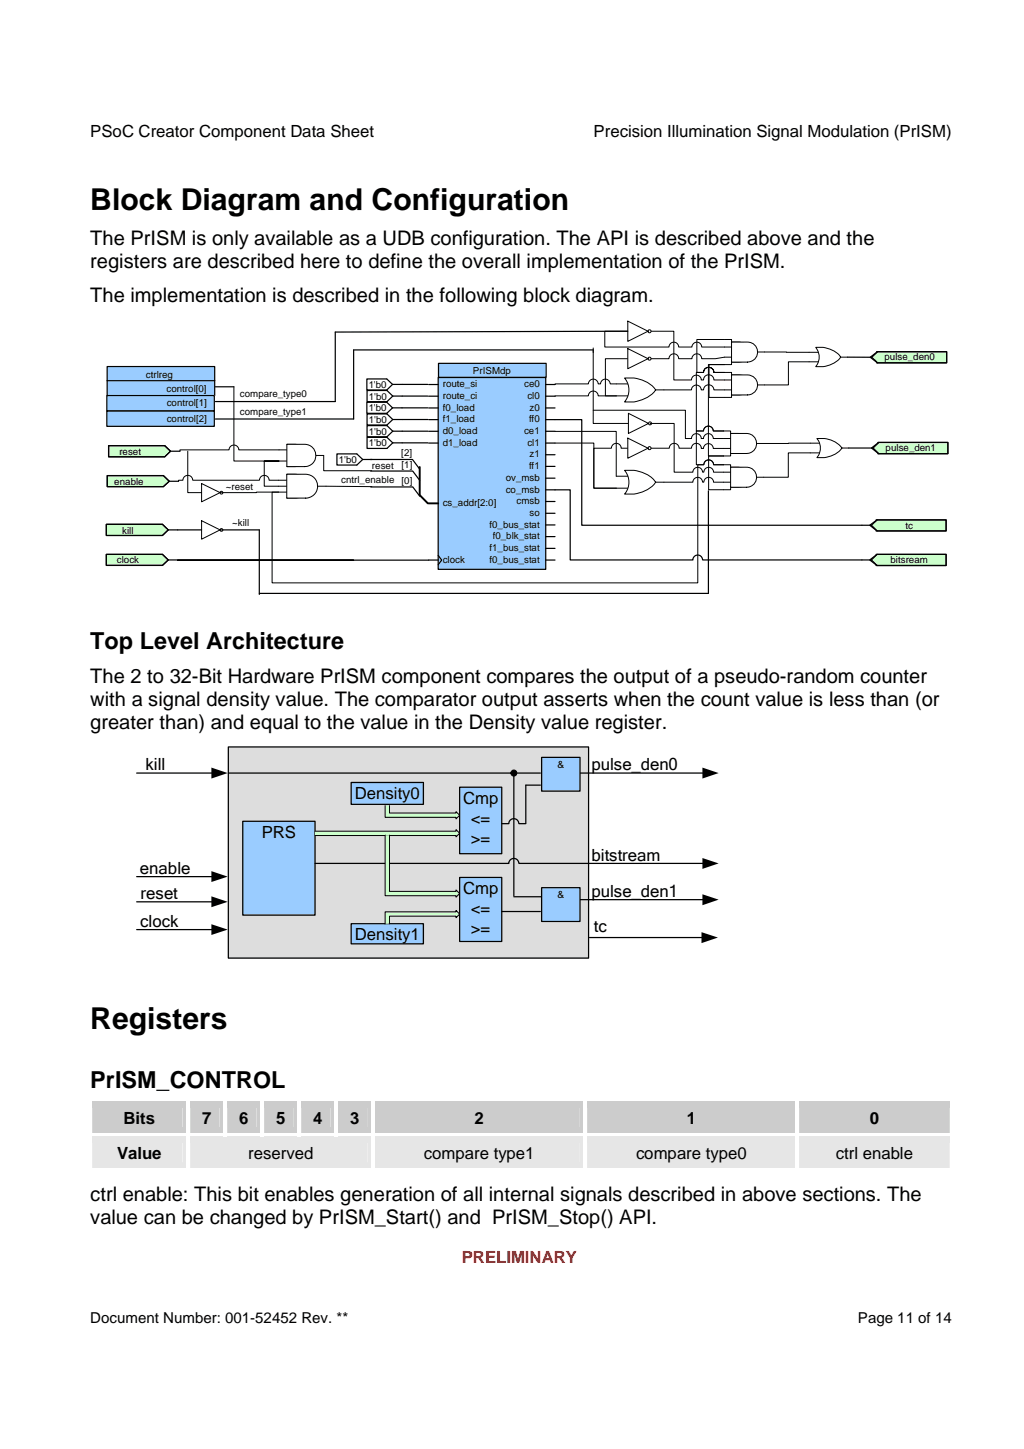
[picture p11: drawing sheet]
<svg xmlns="http://www.w3.org/2000/svg" width="210mm" height="297mm" viewBox="0 0 210 297" stroke-linecap="round" stroke-linejoin="round" font-family="sans-serif">
<path d="M44.2 82.3h24.5M75.9 94.2h8.7l1.4 1.9M76 96.6h8.6l1.5 1.9M76 99.8h8.6l1.5 1.9M53.2 108.6v13.3M113.8 100.4h3.1v14.4h25.2a.99 .99 0 0 1 1-1 .99 .99 0 0 1 1 1h32.6M145.3 100.6v21h-92.1" fill="none" stroke="#000" stroke-width=".25"/>
<g fill="none" stroke="#000" stroke-width=".21">
<path d="M121.6 71.7v15.1h7.3M121.6 71.3v1M126.4 78.7h-1.3a.99 .99 0 0 0-1-1 .99 .99 0 0 0-1 1h-.4a1.01 1.01 0 0 0-1-1 1.01 1.01 0 0 0-1 1h-6.9v.1M128.7 67.9h-4.7v3.2h13.2a.99 .99 0 0 1 1-1 .99 .99 0 0 1 1 1h2.7a.99 .99 0 0 1 1-1 .99 .99 0 0 1 1 1h4.7M128.7 73.5h-4.6v7.7h2.3h-3.7a1.01 1.01 0 0 0-1-1 1.01 1.01 0 0 0-1 1h-6.9M133.2 67.9h5v10h3.6a.99 .99 0 0 1 1-1 .99 .99 0 0 1 1 1h.5a1.06 1.06 0 0 1 1-1.1 1.06 1.06 0 0 1 1.1 1.1h2.2M148.6 74.7h-3.3v18.8h3.1h-3.1v6.9h3.1M148.6 69.6h-5.7v6.7h1.4a1.06 1.06 0 0 1 1-1 1.06 1.06 0 0 1 1.1 1h2.2h-2.2a1.06 1.06 0 0 0-1.1-1 1.06 1.06 0 0 0-1 1h-1.5v12h1.5a.99 .99 0 0 1 1-1 .99 .99 0 0 1 1 1h2.1h-2.1a.99 .99 0 0 0-1-1 .99 .99 0 0 0-1 1h-1.5v7h1.5a.99 .99 0 0 1 1-1 .99 .99 0 0 1 1 1h2.1h-2.1a.99 .99 0 0 0-1-1 .99 .99 0 0 0-1 1h-1.2v24.2h-87.3v-18.6h1.3M148.6 73.2l-1.9 .3h-2.8a.99 .99 0 0 0-1-1 .99 .99 0 0 0-1 1h-2.7a.99 .99 0 0 0-1-1 .99 .99 0 0 0-1 1h-4M106.6 89.7v.1M113.8 88.4h12.6v9.2M121.6 84.1h18.9v5.8h1.3a.99 .99 0 0 1 1-1 .99 .99 0 0 1 1 1h.5a.99 .99 0 0 1 1-1 .99 .99 0 0 1 1 1h2.1"/>
<path d="M128.7 91.9h-1.3a.99 .99 0 0 0-1-1 .99 .99 0 0 0-1 1h-3.6v8.2h4.6M133.2 91.9h4a.99 .99 0 0 1 1-1 .99 .99 0 0 1 1 1h2.6a1.04 1.04 0 0 1 1.1-1 1.04 1.04 0 0 1 1 1h.4a.99 .99 0 0 1 1-1 .99 .99 0 0 1 1 1h2.1"/>
</g>
<path d="M86.1 95.7v5.8l1.6 1.7" fill="none" stroke="#000" stroke-width=".4"/>
<path d="M89.9 77.4h22v39.3h-22z" fill="#9accff"/>
<path d="M87.9 78.8h2M89.9 77.4h22v39.3h-22zM87.9 81.2h2M87.9 83.6h2M87.9 86h2M87.9 88.4h2M87.9 90.8h2M87.9 114.8h2M89.9 113.9l.7 .9-.7 1" fill="none" stroke="#000" stroke-width=".25"/>
<path d="M87.9 103.2h2" fill="none" stroke="#000" stroke-width=".4"/>
<path d="M89.9 74.5h22.1v2.8h-22.1z" fill="#9accff"/>
<g fill="none" stroke="#000" stroke-width=".25">
<path d="M89.9 74.5h22.1v2.8h-22.1zM111.9 78.8h1.9M111.9 81.2h1.9M111.9 83.6h1.9M111.9 86h1.9M111.9 88.4h1.9M111.9 90.8h1.9M111.9 93.2h1.9M111.9 95.6h1.9M111.9 98h1.9M111.9 100.4h1.9M111.9 102.8h1.9"/>
<path d="M111.9 105.2h1.9M111.9 107.6h1.9M111.9 110h1.9M111.9 112.4h1.9M111.9 114.8h1.9"/>
</g>
<path d="M21.8 113.6h11.5l1.2 1.2-1.2 1.1h-11.5z" fill-rule="evenodd" fill="#cfc"/>
<path d="M113.8 86h5.5v21.7h57.4M21.8 113.6h11.5l1.2 1.2-1.2 1.1h-11.5zM34.5 114.8h1.9M72.5 114.8h-36.1h51.5" fill="none" stroke="#000" stroke-width=".25"/>
<path d="M57.1 98.4h4.9M57.1 99.7h9.7M57.1 100.9h4.9" fill="none" stroke="#000" stroke-width=".21"/>
<path d="M58.8 97.2a6.9 6.9 0 0 1 6.3 2.5 6.7 6.7 0 0 1-6.3 2.4 3.9 3.9 0 0 0 0-4.9z" fill-rule="evenodd" fill="#fff"/>
<path d="M58.8 97.2a6.9 6.9 0 0 1 6.3 2.5 6.7 6.7 0 0 1-6.3 2.4 3.9 3.9 0 0 0 0-4.9z" fill="none" stroke="#000" stroke-width=".21"/>
<path d="M58.8 97.2h3.9a2.44 2.44 0 0 1 2.4 2.5 2.44 2.44 0 0 1-2.4 2.4h-3.9z" fill-rule="evenodd" fill="#fff"/>
<path d="M58.8 97.2h3.9a2.44 2.44 0 0 1 2.4 2.5 2.44 2.44 0 0 1-2.4 2.4h-3.9z" fill="none" stroke="#000" stroke-width=".21"/>
<path d="M45.1 101a.3 .3 0 0 0 .6 0 .3 .3 0 0 0-.6 0zM41.3 99.1l3.8 1.9-3.8 1.9z" fill-rule="evenodd" fill="#fff"/>
<g fill="none" stroke="#000" stroke-width=".21">
<path d="M41.3 99.1l3.8 1.9-3.8 1.9zM57.2 92.2h4.6M57.2 94.5h4.6M61.8 93.4h4.6M66.8 99.7l9.4 .1"/>
<circle cx="45.4" cy="101" r=".28"/>
</g>
<path d="M58.8 91.1a6.5 6.5 0 0 1 6 2.3 6.2 6.2 0 0 1-6 2.3 3.6 3.6 0 0 0 0-4.6z" fill-rule="evenodd" fill="#fff"/>
<path d="M58.8 91.1a6.5 6.5 0 0 1 6 2.3 6.2 6.2 0 0 1-6 2.3 3.6 3.6 0 0 0 0-4.6z" fill="none" stroke="#000" stroke-width=".21"/>
<path d="M58.8 91.1h3.7a2.29 2.29 0 0 1 2.3 2.3 2.29 2.29 0 0 1-2.3 2.3h-3.7z" fill-rule="evenodd" fill="#fff"/>
<path d="M58.8 91.1h3.7a2.29 2.29 0 0 1 2.3 2.3 2.29 2.29 0 0 1-2.3 2.3h-3.7zM66.4 93.4v3.1h9.8" fill="none" stroke="#000" stroke-width=".21"/>
<path d="M69.1 93h4.1l1.2 1.2-1.2 1.1h-4.1zM74.4 94.2h1.9" fill="none" stroke="#000" stroke-width=".25"/>
<path d="M22.3 91.4h11.5l1.2 1.1-1.2 1.1h-11.5z" fill-rule="evenodd" fill="#cfc"/>
<path d="M22.3 91.4h11.5l1.2 1.1-1.2 1.1h-11.5zM35 92.5h1.9" fill="none" stroke="#000" stroke-width=".25"/>
<path d="M22 97.5h11.5l1.2 1.2-1.2 1.1h-11.5z" fill-rule="evenodd" fill="#cfc"/>
<path d="M44.2 79.3h3.8M22 97.5h11.5l1.2 1.2-1.2 1.1h-11.5zM34.7 98.7h1.9" fill="none" stroke="#000" stroke-width=".25"/>
<path d="M48 79.3v15.2h9.2h-3v5.2h2.9M38.5 92.5v8.5h2.8M57.1 98.4h-1.9a.99 .99 0 0 0-1-1 .99 .99 0 0 0-1 1h-13.7a1.01 1.01 0 0 0-1-1 1.01 1.01 0 0 0-1 1h-.9v.3M57.2 92.2h-8.2a.99 .99 0 0 0-1-1 .99 .99 0 0 0-1 1h-10.1v.3M57.1 100.9l-11.7 .1" fill="none" stroke="#000" stroke-width=".21"/>
<path d="M178.5 73.2l1.4-1.1h14.2v2.3h-14.2z" fill-rule="evenodd" fill="#cfc"/>
<path d="M173.8 73.2h5M178.5 73.2l1.4-1.1h14.2v2.3h-14.2zM178.8 73.2l1.2 1.2M179.7 72.1h14.4v2.3h-14.4M180 72.1l-1.2 1.1" fill="none" stroke="#000" stroke-width=".25"/>
<path d="M178.7 91.8l1.5-1.1h14.2v2.3h-14.2z" fill-rule="evenodd" fill="#cfc"/>
<path d="M174 91.8h5M178.7 91.8l1.5-1.1h14.2v2.3h-14.2zM179 91.8l1.2 1.2M180 90.7h14.4v2.3h-14.4M180.2 90.7l-1.2 1.1" fill="none" stroke="#000" stroke-width=".25"/>
<path d="M178.4 114.8l1.4-1.2h14.2v2.3h-14.2z" fill-rule="evenodd" fill="#cfc"/>
<path d="M176.7 114.8h2M178.4 114.8l1.4-1.2h14.2v2.3h-14.2zM178.7 114.8l1.2 1.1M179.6 113.6h14.4v2.3h-14.4M179.9 113.6l-1.2 1.2" fill="none" stroke="#000" stroke-width=".25"/>
<path d="M178.4 107.7l1.4-1.1h14.2v2.2h-14.2z" fill-rule="evenodd" fill="#cfc"/>
<path d="M176.7 107.7h2M178.4 107.7l1.4-1.1h14.2v2.2h-14.2zM178.7 107.7l1.2 1.1M179.6 106.6h14.4v2.2h-14.4M179.9 106.6l-1.2 1.1" fill="none" stroke="#000" stroke-width=".25"/>
<path d="M126.4 78.7h4.9M131.3 79.9h4.8M126.4 81.2h4.9" fill="none" stroke="#000" stroke-width=".21"/>
<path d="M128.1 77.5a6.9 6.9 0 0 1 6.4 2.4 6.9 6.9 0 0 1-6.4 2.5 3.8 3.8 0 0 0 0-4.9z" fill-rule="evenodd" fill="#fff"/>
<path d="M128.1 77.5a6.9 6.9 0 0 1 6.4 2.4 6.9 6.9 0 0 1-6.4 2.5 3.8 3.8 0 0 0 0-4.9zM126.4 97.6h4.9M131.3 98.8h4.8M126.4 100.1h4.9" fill="none" stroke="#000" stroke-width=".21"/>
<path d="M128.1 96.4a6.9 6.9 0 0 1 6.4 2.4 6.7 6.7 0 0 1-6.4 2.5 3.8 3.8 0 0 0 0-4.9z" fill-rule="evenodd" fill="#fff"/>
<path d="M148.6 77.9h4.1M148.6 79.9h4.1M152.7 78.9h4.1M128.1 96.4a6.9 6.9 0 0 1 6.4 2.4 6.7 6.7 0 0 1-6.4 2.5 3.8 3.8 0 0 0 0-4.9z" fill="none" stroke="#000" stroke-width=".21"/>
<path d="M44.2 85.9h28.3" fill="none" stroke="#000" stroke-width=".25"/>
<path d="M150 76.9a5.7 5.7 0 0 1 5.3 2 5.7 5.7 0 0 1-5.3 2.1 3.2 3.2 0 0 0 0-4.1z" fill-rule="evenodd" fill="#fff"/>
<path d="M148.6 76.3h1.4v.6M150 76.9a5.7 5.7 0 0 1 5.3 2 5.7 5.7 0 0 1-5.3 2.1 3.2 3.2 0 0 0 0-4.1zM150 81v.5h-1.4" fill="none" stroke="#000" stroke-width=".21"/>
<path d="M150 76.9h3.3a2.05 2.05 0 0 1 2 2 2.05 2.05 0 0 1-2 2.1h-3.3z" fill-rule="evenodd" fill="#fff"/>
<path d="M150 76.9h3.3a2.05 2.05 0 0 1 2 2 2.05 2.05 0 0 1-2 2.1h-3.3zM148.4 89.9h4.1M148.4 91.9h4.1M152.5 90.9h4.1" fill="none" stroke="#000" stroke-width=".21"/>
<path d="M149.8 88.9a5.8 5.8 0 0 1 5.4 2 5.6 5.6 0 0 1-5.4 2.1 3.2 3.2 0 0 0 0-4.1z" fill-rule="evenodd" fill="#fff"/>
<path d="M148.4 88.3h1.4v.6M149.8 88.9a5.8 5.8 0 0 1 5.4 2 5.6 5.6 0 0 1-5.4 2.1 3.2 3.2 0 0 0 0-4.1zM149.8 93v.5h-1.4" fill="none" stroke="#000" stroke-width=".21"/>
<path d="M149.8 88.9h3.3a2.05 2.05 0 0 1 2 2 2.05 2.05 0 0 1-2 2.1h-3.3z" fill-rule="evenodd" fill="#fff"/>
<path d="M149.8 88.9h3.3a2.05 2.05 0 0 1 2 2 2.05 2.05 0 0 1-2 2.1h-3.3z" fill="none" stroke="#000" stroke-width=".21"/>
<path d="M132.9 67.9a.32 .32 0 0 0 .6 0 .32 .32 0 0 0-.6 0zM128.7 65.8l4.2 2.1-4.2 2.1z" fill-rule="evenodd" fill="#fff"/>
<g fill="none" stroke="#000" stroke-width=".21">
<path d="M128.7 65.8l4.2 2.1-4.2 2.1z"/>
<circle cx="133.2" cy="67.9" r=".32"/>
</g>
<path d="M133 86.8a.31 .31 0 0 0 .6 0 .31 .31 0 0 0-.6 0zM128.9 84.7l4.1 2.1-4.1 2.1z" fill-rule="evenodd" fill="#fff"/>
<g fill="none" stroke="#000" stroke-width=".21">
<path d="M128.9 84.7l4.1 2.1-4.1 2.1z"/>
<circle cx="133.3" cy="86.8" r=".31"/>
</g>
<path d="M132.9 91.9a.31 .31 0 0 0 .6 0 .31 .31 0 0 0-.6 0zM128.7 89.8l4.2 2.1-4.2 2z" fill-rule="evenodd" fill="#fff"/>
<g fill="none" stroke="#000" stroke-width=".21">
<path d="M128.7 89.8l4.2 2.1-4.2 2zM148.4 96.8h4.1M148.4 98.8h4.1M152.5 97.8h4.1"/>
<circle cx="133.2" cy="91.9" r=".31"/>
</g>
<path d="M149.8 95.8a5.7 5.7 0 0 1 5.4 2 5.7 5.7 0 0 1-5.4 2.1 3.2 3.2 0 0 0 0-4.1z" fill-rule="evenodd" fill="#fff"/>
<path d="M148.4 95.3h1.4v.5M149.8 95.8a5.7 5.7 0 0 1 5.4 2 5.7 5.7 0 0 1-5.4 2.1 3.2 3.2 0 0 0 0-4.1zM149.8 99.9v.5h-1.4" fill="none" stroke="#000" stroke-width=".21"/>
<path d="M149.8 95.8h3.3a2.05 2.05 0 0 1 2 2 2.05 2.05 0 0 1-2 2.1h-3.3z" fill-rule="evenodd" fill="#fff"/>
<path d="M149.8 95.8h3.3a2.05 2.05 0 0 1 2 2 2.05 2.05 0 0 1-2 2.1h-3.3z" fill="none" stroke="#000" stroke-width=".21"/>
<path d="M132.9 73.5a.31 .31 0 0 0 .6 0 .31 .31 0 0 0-.6 0zM128.7 71.5l4.2 2-4.2 2.1z" fill-rule="evenodd" fill="#fff"/>
<g fill="none" stroke="#000" stroke-width=".21">
<path d="M128.7 71.5l4.2 2-4.2 2.1zM148.6 71.1h4.1M148.6 73.2h4.1M152.7 72.2h4.1"/>
<circle cx="133.2" cy="73.5" r=".31"/>
</g>
<path d="M150 70.1a5.8 5.8 0 0 1 5.3 2.1 5.6 5.6 0 0 1-5.3 2 3.2 3.2 0 0 0 0-4.1z" fill-rule="evenodd" fill="#fff"/>
<path d="M148.6 69.6h1.4v.5M150 70.1a5.8 5.8 0 0 1 5.3 2.1 5.6 5.6 0 0 1-5.3 2 3.2 3.2 0 0 0 0-4.1zM150 74.2v.5h-1.4" fill="none" stroke="#000" stroke-width=".21"/>
<path d="M150 70.1h3.3a2.05 2.05 0 0 1 2 2.1 2.05 2.05 0 0 1-2 2h-3.3z" fill-rule="evenodd" fill="#fff"/>
<path d="M150 70.1h3.3a2.05 2.05 0 0 1 2 2.1 2.05 2.05 0 0 1-2 2h-3.3z" fill="none" stroke="#000" stroke-width=".21"/>
<path d="M121.6 71.7h-49.1v14.2M128.7 67.9l-60 .2v14.2" fill="none" stroke="#000" stroke-width=".25"/>
<path d="M21.8 107.5h11.5l1.2 1.1-1.2 1.2h-11.5z" fill-rule="evenodd" fill="#cfc"/>
<path d="M21.8 107.5h11.5l1.2 1.1-1.2 1.2h-11.5zM34.5 108.6h1.9" fill="none" stroke="#000" stroke-width=".25"/>
<path d="M45.1 108.6a.3 .3 0 0 0 .6 0 .3 .3 0 0 0-.6 0zM41.3 106.7l3.8 1.9-3.8 1.9z" fill-rule="evenodd" fill="#fff"/>
<g fill="none" stroke="#000" stroke-width=".21">
<path d="M165.9 72.2h3.9M165.9 74.2h3.9M169.8 73.2h4M41.3 106.7l3.8 1.9-3.8 1.9z"/>
<circle cx="45.4" cy="108.6" r=".28"/>
</g>
<path d="M36.4 108.6h4.9M45.4 108.6h7.8" fill="none" stroke="#000" stroke-width=".25"/>
<path d="M167.3 71.2a5.4 5.4 0 0 1 5.1 2 5.5 5.5 0 0 1-5.1 2 3.1 3.1 0 0 0 0-4z" fill-rule="evenodd" fill="#fff"/>
<path d="M167.3 71.2a5.4 5.4 0 0 1 5.1 2 5.5 5.5 0 0 1-5.1 2 3.1 3.1 0 0 0 0-4zM166.2 90.8h3.9M166.2 92.8h3.9M170.1 91.8h3.9" fill="none" stroke="#000" stroke-width=".21"/>
<path d="M167.5 89.9a5.5 5.5 0 0 1 5.2 1.9 5.5 5.5 0 0 1-5.2 2 3 3 0 0 0 0-3.9z" fill-rule="evenodd" fill="#fff"/>
<path d="M167.5 89.9a5.5 5.5 0 0 1 5.2 1.9 5.5 5.5 0 0 1-5.2 2 3 3 0 0 0 0-3.9z" fill="none" stroke="#000" stroke-width=".21"/>
<path d="M22 78h22v3.1h-22z" fill="#9accff"/>
<path d="M22 78h22v3.1h-22z" fill="none" stroke="#000" stroke-width=".25"/>
<path d="M22 75.1h22v2.9h-22z" fill="#9accff"/>
<path d="M22 75.1h22v2.9h-22z" fill="none" stroke="#000" stroke-width=".25"/>
<path d="M21.9 81.1h22v3.1h-22z" fill="#9accff"/>
<path d="M21.9 81.1h22v3.1h-22z" fill="none" stroke="#000" stroke-width=".25"/>
<path d="M21.9 84.3h22v3.1h-22z" fill="#9accff"/>
<g fill="none" stroke="#000" stroke-width=".25">
<path d="M75.2 77.7h4.1l1.2 1.1-1.2 1.1h-4.1zM80.5 78.8h7.2M21.9 84.3h22v3.1h-22zM75.2 82.5h4.1l1.2 1.1-1.2 1.1h-4.1zM75.3 80.1h4.1l1.1 1.1-1.1 1.1h-4.1zM75.3 87.2h4.1l1.1 1.2-1.1 1.1h-4.1zM75.3 89.7h4.1l1.1 1.1-1.1 1.1h-4.1zM75.3 84.9h4.1l1.1 1.1-1.1 1.1h-4.1zM80.5 83.6h7.2M80.5 81.2h7.2M80.5 88.4h7.2M80.5 90.8h7.2"/>
<path d="M80.5 86h7.2"/>
</g>
<path d="M136.1 79.9h5.7a.99 .99 0 0 1 1-1 .99 .99 0 0 1 1 1h.5a1.06 1.06 0 0 1 1-1 1.06 1.06 0 0 1 1.1 1h2.2M148.6 74.7h-3.2v6.8h3.2M156.8 72.2h9.1M165.9 74.2h-4.2v4.7h-4.9M113.8 90.8h8v9.3h4.6M133.3 86.8h4.9v10h3.9a.99 .99 0 0 1 1-1 .99 .99 0 0 1 1 1h.2a.99 .99 0 0 1 1-1 .99 .99 0 0 1 1 1h2.1M136.1 98.8h6a.99 .99 0 0 1 1-.9 .99 .99 0 0 1 1 .9h.2a.99 .99 0 0 1 1-.9 .99 .99 0 0 1 1 .9h2.1M166.2 90.8l-9.6 .1M166.2 92.8h-4.6v5h-5" fill="none" stroke="#000" stroke-width=".21"/>
<path d="M46.8 153.1h73.9v43.3h-73.9z" fill="#ddd"/>
<path d="M46.8 153.1h73.9v43.3h-73.9z" fill="none" stroke="#000" stroke-width=".26"/>
<path d="M49.8 168.4h14.8v19.2h-14.8z" fill="#9accff"/>
<path d="M49.8 168.4h14.8v19.2h-14.8z" fill="none" stroke="#000" stroke-width=".26"/>
<path d="M72 160.4h14.8v4.5h-14.8z" fill="#9accff"/>
<path d="M72 160.4h14.8v4.5h-14.8z" fill="none" stroke="#000" stroke-width=".26"/>
<path d="M94.3 161.4h8.6v13.6h-8.6z" fill="#9accff"/>
<path d="M94.3 161.4h8.6v13.6h-8.6z" fill="none" stroke="#000" stroke-width=".26"/>
<path d="M79 165.1h.9v1.6h13.6v-.3l.8 .7-.8 .8v-.3h-14.5z" fill-rule="evenodd" fill="#cfc"/>
<path d="M79 165.1v2.5h14.5v.3l.8-.8-.8-.7v.3h-13.6v-1.6" fill="none" stroke="#000" stroke-width=".21"/>
<path d="M64.6 170.4h28.9v-.3l.8 .7-.8 .8v-.3h-28.9z" fill-rule="evenodd" fill="#cfc"/>
<path d="M64.6 170.4h28.9v-.3l.8 .7-.8 .8v-.3h-28.9" fill="none" stroke="#000" stroke-width=".21"/>
<path d="M94.3 179.9h8.6v13.1h-8.6z" fill="#9accff"/>
<path d="M94.3 179.9h8.6v13.1h-8.6z" fill="none" stroke="#000" stroke-width=".26"/>
<path d="M72 189.4h14.8v4.1h-14.8z" fill="#9accff"/>
<path d="M72 189.4h14.8v4.1h-14.8z" fill="none" stroke="#000" stroke-width=".26"/>
<path d="M79 186.9h14.5v-.3l.8 .8-.8 .7v-.3h-13.6v1.6h-.9z" fill-rule="evenodd" fill="#cfc"/>
<path d="M79 189.4v-2.5h14.5v-.3l.8 .8-.8 .7v-.3h-13.6v1.6" fill="none" stroke="#000" stroke-width=".21"/>
<path d="M118.9 158.5h25.4M64.6 177h39.8a1.03 1.03 0 0 1 1-1 1.03 1.03 0 0 1 1 1h37.9M118.9 184.4h25.4" fill="none" stroke="#000" stroke-width=".26"/>
<path d="M144 157.4l3.4 1.1-3.4 1.1zM144 175.9l3.4 1.1-3.4 1.1zM144 183.3l3.4 1.1-3.4 1.2z" fill="#000"/>
<path d="M79 171.2h.9v11.5h13.6v-.3l.8 .8-.8 .7v-.3h-14.5z" fill-rule="evenodd" fill="#cfc"/>
<path d="M79 171.2v12.4h14.5v.3l.8-.7-.8-.8v.3h-13.6v-11.5" fill="none" stroke="#000" stroke-width=".21"/>
<path d="M28 158.5h15.6M28 179.7h15.6M28 190.6h15.6M28 184.9h15.6M120.9 192.2h23.2" fill="none" stroke="#000" stroke-width=".26"/>
<path d="M43.3 157.4l3.4 1.1-3.4 1.1zM43.3 178.6l3.4 1.1-3.4 1.1zM43.3 189.5l3.4 1.1-3.4 1.1zM43.3 183.7l3.4 1.2-3.4 1.1zM143.8 191.1l3.4 1.1-3.4 1.1z" fill="#000"/>
<path d="M111.1 155.3h7.8v6.9h-7.8z" fill="#9accff"/>
<path d="M46.8 158.5h64M111.1 155.3h7.8v6.9h-7.8zM110.8 161h-3v7.8h-1.4a1.03 1.03 0 0 0-1-1 1.03 1.03 0 0 0-1 1h-1.5" fill="none" stroke="#000" stroke-width=".26"/>
<path d="M111.1 182h7.8v6.9h-7.8z" fill="#9accff"/>
<path d="M105.4 158.5v25.2M102.9 186.9h7.9M105.4 183.8h5.7M111.1 182h7.8v6.9h-7.8z" fill="none" stroke="#000" stroke-width=".26"/>
<circle cx="105.4" cy="158.5" r=".62" fill="#000"/>
<circle cx="105.4" cy="158.5" r=".62" fill="none" stroke="#000" stroke-width=".21"/>
<g fill="#ccc">
<path d="M18.9 225.8h19.3v6.5h-19.3z"/>
<path d="M19.8 227.1h17.6v3.9h-17.6z"/>
<path d="M39 225.8h6.8v6.5h-6.8z"/>
<path d="M39.9 227.1h5.1v3.9h-5.1z"/>
<path d="M46.6 225.8h6.8v6.5h-6.8z"/>
<path d="M47.5 227.1h5.1v3.9h-5.1z"/>
<path d="M54.2 225.8h6.8v6.5h-6.8z"/>
<path d="M55 227.1h5.1v3.9h-5.1z"/>
<path d="M61.8 225.8h6.8v6.5h-6.8z"/>
<path d="M62.6 227.1h5.1v3.9h-5.1z"/>
<path d="M69.3 225.8h6.8v6.5h-6.8z"/>
<path d="M70.2 227.1h5.1v3.9h-5.1z"/>
<path d="M76.9 225.8h42.7v6.5h-42.7z"/>
<path d="M77.8 227.1h41v3.9h-41z"/>
<path d="M120.4 225.8h42.7v6.5h-42.7z"/>
<path d="M121.3 227.1h41v3.9h-41z"/>
<path d="M163.9 225.8h30.9v6.5h-30.9z"/>
<path d="M164.7 227.1h29.2v3.9h-29.2z"/>
</g>
<g fill="#fff">
<path d="M18.1 225.1h.8v2h-.8z"/>
<path d="M18.1 225.1h20.1v.7h-20.1z"/>
</g>
<path d="M18.9 225.8h19.3v1.3h-19.3z" fill="#ccc"/>
<g fill="#fff">
<path d="M38.2 225.1h.8v2h-.8z"/>
<path d="M39 225.1h6.8v.7h-6.8z"/>
</g>
<path d="M39 225.8h6.8v1.3h-6.8z" fill="#ccc"/>
<g fill="#fff">
<path d="M45.8 225.1h.8v2h-.8z"/>
<path d="M46.6 225.1h6.8v.7h-6.8z"/>
</g>
<path d="M46.6 225.8h6.8v1.3h-6.8z" fill="#ccc"/>
<g fill="#fff">
<path d="M53.4 225.1h.8v2h-.8z"/>
<path d="M54.2 225.1h6.8v.7h-6.8z"/>
</g>
<path d="M54.2 225.8h6.8v1.3h-6.8z" fill="#ccc"/>
<g fill="#fff">
<path d="M61 225.1h.8v2h-.8z"/>
<path d="M61.8 225.1h6.8v.7h-6.8z"/>
</g>
<path d="M61.8 225.8h6.8v1.3h-6.8z" fill="#ccc"/>
<g fill="#fff">
<path d="M68.6 225.1h.7v2h-.7z"/>
<path d="M69.3 225.1h6.8v.7h-6.8z"/>
</g>
<path d="M69.3 225.8h6.8v1.3h-6.8z" fill="#ccc"/>
<g fill="#fff">
<path d="M76.1 225.1h.8v2h-.8z"/>
<path d="M76.9 225.1h42.7v.7h-42.7z"/>
</g>
<path d="M76.9 225.8h42.7v1.3h-42.7z" fill="#ccc"/>
<g fill="#fff">
<path d="M119.6 225.1h.8v2h-.8z"/>
<path d="M120.4 225.1h42.7v.7h-42.7z"/>
</g>
<path d="M120.4 225.8h42.7v1.3h-42.7z" fill="#ccc"/>
<g fill="#fff">
<path d="M163.1 225.1h.8v2h-.8z"/>
<path d="M163.9 225.1h30.9v.7h-30.9z"/>
</g>
<path d="M163.9 225.8h30.9v1.3h-30.9z" fill="#ccc"/>
<g fill="#fff">
<path d="M194.8 225.1h.7v2h-.7z"/>
<path d="M194.8 225.1h.7v.7h-.7z"/>
<path d="M18.1 227.1h.8v5.2h-.8z"/>
<path d="M38.2 227.1h.8v5.2h-.8z"/>
<path d="M45.8 227.1h.8v5.2h-.8z"/>
<path d="M53.4 227.1h.8v5.2h-.8z"/>
<path d="M61 227.1h.8v5.2h-.8z"/>
<path d="M68.6 227.1h.7v5.2h-.7z"/>
<path d="M76.1 227.1h.8v5.2h-.8z"/>
<path d="M119.6 227.1h.8v5.2h-.8z"/>
<path d="M163.1 227.1h.8v5.2h-.8z"/>
<path d="M194.8 227.1h.7v5.2h-.7z"/>
</g>
<g fill="#e6e6e6">
<path d="M18.9 233h19.3v6.5h-19.3z"/>
<path d="M19.8 234.3h17.6v4h-17.6z"/>
<path d="M39 233h37.1v6.5h-37.1z"/>
<path d="M39.9 234.3h35.4v4h-35.4z"/>
<path d="M76.9 233h42.7v6.5h-42.7z"/>
<path d="M77.8 234.3h41v4h-41z"/>
<path d="M120.4 233h42.7v6.5h-42.7z"/>
<path d="M121.3 234.3h41v4h-41z"/>
<path d="M163.9 233h30.9v6.5h-30.9z"/>
<path d="M164.7 234.3h29.2v4h-29.2z"/>
</g>
<g fill="#fff">
<path d="M18.1 232.3h.8v2h-.8z"/>
<path d="M18.9 232.3h19.3v.7h-19.3z"/>
</g>
<path d="M18.9 233h19.3v1.3h-19.3z" fill="#e6e6e6"/>
<g fill="#fff">
<path d="M38.2 232.3h.8v2h-.8z"/>
<path d="M39 232.3h6.8v.7h-6.8z"/>
</g>
<path d="M39 233h7.6v1.3h-7.6z" fill="#e6e6e6"/>
<path d="M45.8 232.3h7.6v.7h-7.6z" fill="#fff"/>
<path d="M46.6 233h7.6v1.3h-7.6z" fill="#e6e6e6"/>
<path d="M53.4 232.3h7.6v.7h-7.6z" fill="#fff"/>
<path d="M54.2 233h7.6v1.3h-7.6z" fill="#e6e6e6"/>
<path d="M61 232.3h7.6v.7h-7.6z" fill="#fff"/>
<path d="M61.8 233h7.5v1.3h-7.5z" fill="#e6e6e6"/>
<path d="M68.6 232.3h7.5v.7h-7.5z" fill="#fff"/>
<path d="M69.3 233h6.8v1.3h-6.8z" fill="#e6e6e6"/>
<g fill="#fff">
<path d="M76.1 232.3h.8v2h-.8z"/>
<path d="M76.9 232.3h42.7v.7h-42.7z"/>
</g>
<path d="M76.9 233h42.7v1.3h-42.7z" fill="#e6e6e6"/>
<g fill="#fff">
<path d="M119.6 232.3h.8v2h-.8z"/>
<path d="M120.4 232.3h42.7v.7h-42.7z"/>
</g>
<path d="M120.4 233h42.7v1.3h-42.7z" fill="#e6e6e6"/>
<g fill="#fff">
<path d="M163.1 232.3h.8v2h-.8z"/>
<path d="M163.9 232.3h30.9v.7h-30.9z"/>
</g>
<path d="M163.9 233h30.9v1.3h-30.9z" fill="#e6e6e6"/>
<g fill="#fff">
<path d="M194.8 232.3h.7v2h-.7z"/>
<path d="M18.1 234.3h.8v5.9h-.8z"/>
<path d="M18.1 239.5h20.1v.7h-20.1z"/>
<path d="M38.2 234.3h.8v5.9h-.8z"/>
<path d="M39 239.5h37.1v.7h-37.1z"/>
<path d="M76.1 234.3h.8v5.9h-.8z"/>
<path d="M76.9 239.5h42.7v.7h-42.7z"/>
<path d="M119.6 234.3h.8v5.9h-.8z"/>
<path d="M120.4 239.5h42.7v.7h-42.7z"/>
<path d="M163.1 234.3h.8v5.9h-.8z"/>
<path d="M163.9 239.5h30.9v.7h-30.9z"/>
<path d="M194.8 234.3h.7v5.9h-.7z"/>
<path d="M194.8 239.5h.7v.7h-.7z"/>
</g>
<g font-size="6.2">
<text x="18.5" y="43.1">Block Diagram and Configuration</text>
<text x="18.5" y="211">Registers</text>
</g>
<g font-size="4.8">
<text x="18.5" y="133.1">Top Level Architecture</text>
<text x="18.5" y="223">PrISM_CONTROL</text>
</g>
<g font-size="4.1">
<text x="18.5" y="50.3">The PrISM is only available as a UDB configuration. The API is described above and the</text>
<text x="18.5" y="55">registers are described here to define the overall implementation of the PrISM.</text>
<text x="18.5" y="61.8">The implementation is described in the following block diagram.</text>
<text x="18.5" y="140">The 2 to 32-Bit Hardware PrISM component compares the output of a pseudo-random counter</text>
<text x="18.5" y="144.8">with a signal density value. The comparator output asserts when the count value is less than (or</text>
<text x="18.5" y="149.5">greater than) and equal to the value in the Density value register.</text>
<text x="18.5" y="246.1">ctrl enable: This bit enables generation of all internal signals described in above sections. The</text>
<text x="18.5" y="250.9">value can be changed by PrISM_Start() and PrISM_Stop() API.</text>
</g>
<g font-size="3.4">
<text x="18.5" y="28.1">PSoC Creator Component Data Sheet</text>
<text x="121.7" y="28.1">Precision Illumination Signal Modulation (PrISM)</text>
<text x="29.8" y="157.9">kill</text>
<text x="121.3" y="157.9">pulse_den0</text>
<text x="72.7" y="163.9">Density0</text>
<text x="95" y="164.8">Cmp</text>
<text x="53.7" y="171.8">PRS</text>
<text x="96.6" y="168.9">&lt;=</text>
<text x="96.6" y="173">&gt;=</text>
<text x="28.7" y="179.2">enable</text>
<text x="121.3" y="176.6">bitstream</text>
<text x="28.8" y="184.3">reset</text>
<text x="95" y="183.3">Cmp</text>
<text x="121.3" y="183.9">pulse_den1</text>
<text x="28.7" y="190">clock</text>
<text x="96.6" y="187.4">&lt;=</text>
<text x="96.6" y="191.5">&gt;=</text>
<text x="121.8" y="191.1">tc</text>
<text x="72.7" y="192.8">Density1</text>
<text x="25.3" y="230.3">Bits</text>
<text x="41.5" y="230.3">7</text>
<text x="49" y="230.3">6</text>
<text x="56.6" y="230.3">5</text>
<text x="64.2" y="230.3">4</text>
<text x="71.8" y="230.3">3</text>
<text x="97.3" y="230.3">2</text>
<text x="140.8" y="230.3">1</text>
<text x="178.4" y="230.3">0</text>
<text x="24" y="237.5">Value</text>
<text x="50.9" y="237.5">reserved</text>
<text x="86.9" y="237.5">compare type1</text>
<text x="130.4" y="237.5">compare type0</text>
<text x="171.4" y="237.5">ctrl enable</text>
</g>
<text font-size="3.4" fill="#f00" x="94.7" y="259">PRELIMINARY</text>
<g font-size="3.1">
<text x="18.5" y="271.3">Document Number: 001-52452 Rev. **</text>
<text x="175.9" y="271.3">Page 11 of 14</text>
</g>
<g font-size="2.1">
<text x="114.3" y="157.5">&amp;</text>
<text x="114.3" y="184.1">&amp;</text>
</g>
<g font-size="2">
<text x="29.9" y="77.5">ctrlreg</text>
<text x="97" y="76.6">PrISMdp</text>
<text x="181.4" y="73.9">pulse_den0</text>
<text x="34.2" y="80.3">control[0]</text>
<text x="34.2" y="83.2">control[1]</text>
<text x="49.2" y="81.4">compare_type0</text>
<text x="75.6" y="79.5">1'b0</text>
<text x="75.6" y="81.9">1'b0</text>
<text x="90.8" y="79.4">route_si</text>
<text x="90.8" y="81.8">route_ci</text>
<text x="107.5" y="79.4">ce0</text>
<text x="108.1" y="81.8">cl0</text>
<text x="34.2" y="86.5">control[2]</text>
<text x="49.2" y="85.2">compare_type1</text>
<text x="75.6" y="84.3">1'b0</text>
<text x="75.6" y="89.1">1'b0</text>
<text x="75.6" y="86.7">1'b0</text>
<text x="90.8" y="84.2">f0_load</text>
<text x="90.8" y="86.6">f1_load</text>
<text x="90.8" y="89">d0_load</text>
<text x="107.5" y="89">ce1</text>
<text x="108.5" y="86.6">ff0</text>
<text x="108.6" y="84.2">z0</text>
<text x="24.5" y="93.3">reset</text>
<text x="69.5" y="94.9">1'b0</text>
<text x="75.6" y="91.5">1'b0</text>
<text x="82.3" y="93.5">[2]</text>
<text x="90.8" y="91.4">d1_load</text>
<text x="108.1" y="91.4">cl1</text>
<text x="108.6" y="93.8">z1</text>
<text x="181.6" y="92.5">pulse_den1</text>
<text x="23.4" y="99.4">enable</text>
<text x="46.3" y="100.5">~reset</text>
<text x="70" y="99">cntrl_enable</text>
<text x="76.3" y="96.2">reset</text>
<text x="82.3" y="96">[1]</text>
<text x="82.4" y="99.2">[0]</text>
<text x="103.7" y="98.6">ov_msb</text>
<text x="103.7" y="101">co_msb</text>
<text x="108.5" y="96.2">ff1</text>
<text x="47.6" y="107.9">~kill</text>
<text x="90.8" y="103.7">cs_addr[2:0]</text>
<text x="105.9" y="103.4">cmsb</text>
<text x="108.6" y="105.7">so</text>
<text x="25.1" y="109.4">kill</text>
<text x="100.4" y="108.2">f0_bus_stat</text>
<text x="100.4" y="112.9">f1_bus_stat</text>
<text x="101" y="110.6">f0_blk_stat</text>
<text x="185.7" y="108.4">tc</text>
<text x="24" y="115.5">clock</text>
<text x="90.8" y="115.4">clock</text>
<text x="100.4" y="115.4">f0_bus_stat</text>
<text x="182.6" y="115.5">bitsream</text>
</g>
</svg>
